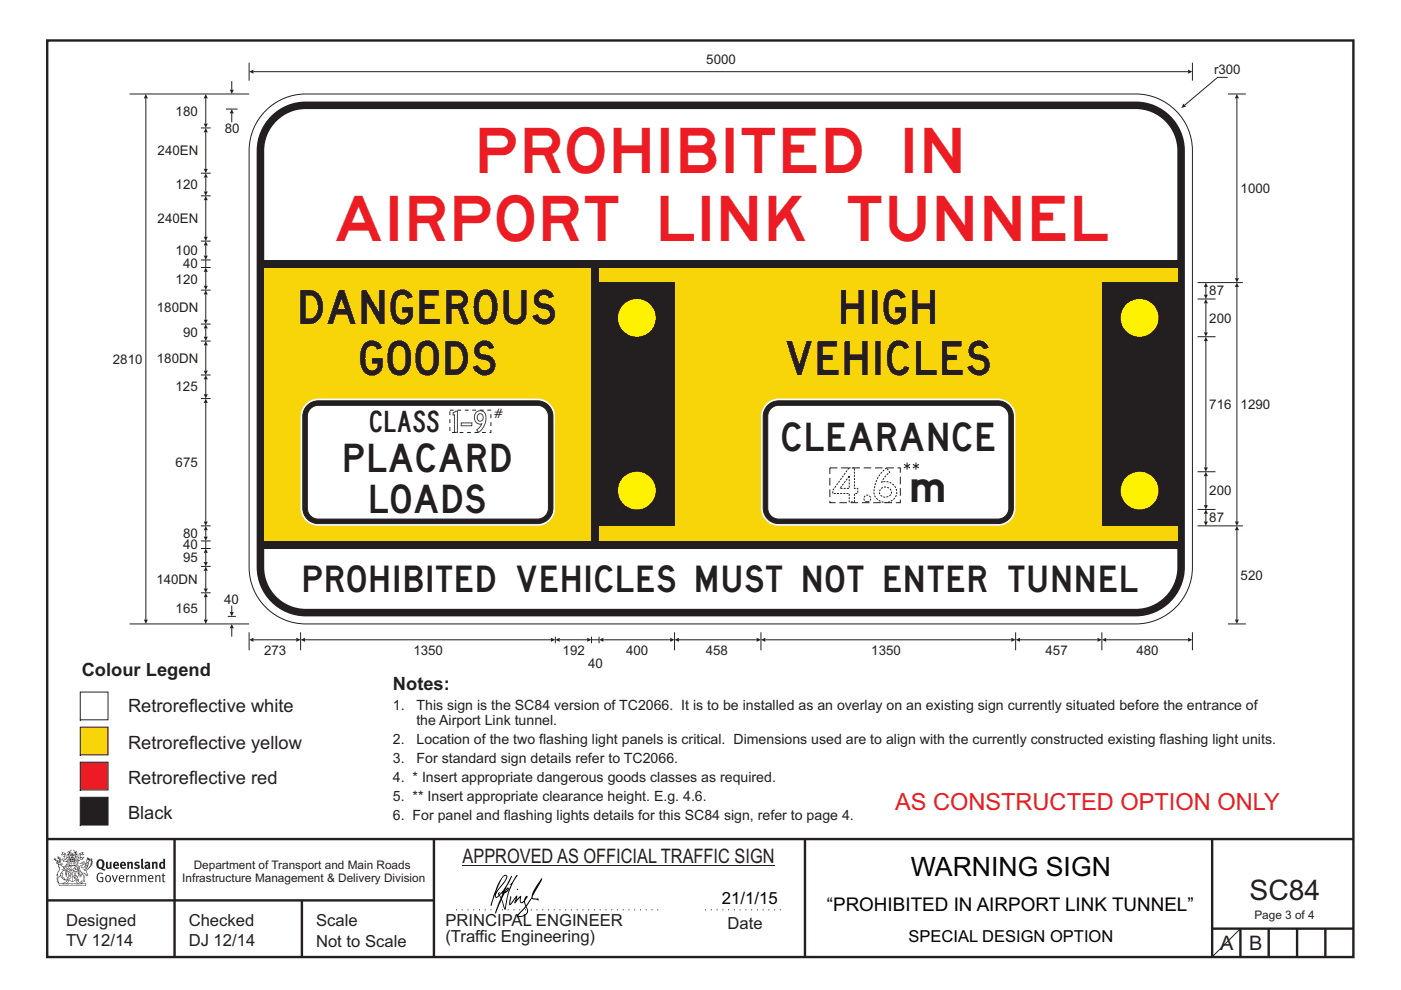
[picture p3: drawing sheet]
<svg xmlns="http://www.w3.org/2000/svg" width="297mm" height="210mm" viewBox="0 0 297 210" stroke-linecap="round" stroke-linejoin="round" font-family="sans-serif">
<g fill="none" stroke="#231f20" stroke-width=".51">
<path d="M10 8.6h276.9v194.4h-276.9zM10 178h277M37 178v25M92 178v25M170.7 177.9v25M257 178v25M10 191h82M64 191v12M257 197h30M263 197v6M269 197v6M275 197v6"/>
<path d="M281 197v6"/>
</g>
<path d="M96.7 193h43.3M149.5 193h16.8" fill="none" stroke="#231f20" stroke-width=".21" stroke-dasharray=".2 1" stroke-linecap="butt"/>
<path d="M98.1 183.5h66.1" fill="none" stroke="#231f20" stroke-width=".21"/>
<g fill="#231f20">
<path d="M21.1 182.6a.94 .94 0 0 0 .2 1.4 .84 .84 0 0 0 0-1.5zM20.7 182.5a.92 .92 0 0 1 1.2-.1 .92 .92 0 0 1 .2 1.2l-.3 .6 .6 .2-.1 .2-.6-.1a1.41 1.41 0 0 1-1.3-1.2z" fill-rule="evenodd"/>
<path d="M22.5 182.8l.4-.1v1.2l.1 .1 .3-.1v-1.1h.3l.1 1.4a1.26 1.26 0 0 1-1.2-.1z" fill-rule="evenodd"/>
<path d="M24.5 183.1l-.1 .3h.4l-.1-.3zM24.1 183a.66 .66 0 0 1 .9-.1 .66 .66 0 0 1 .2 .8h-.8v.2a.42 .42 0 0 0 .7 0l.1 .2a.79 .79 0 0 1-1.1 0 .79 .79 0 0 1 0-1.1z" fill-rule="evenodd"/>
<path d="M26 183.1l-.1 .3h.4l-.1-.3zM25.6 183a.66 .66 0 0 1 .9-.1 .66 .66 0 0 1 .2 .8h-.8v.2a.42 .42 0 0 0 .6 0l.2 .2a.79 .79 0 0 1-1.1 0 .79 .79 0 0 1 0-1.1z" fill-rule="evenodd"/>
<path d="M26.9 182.8l.4-.1v.2a.46 .46 0 0 1 .5-.1 .46 .46 0 0 1 .4 .4v1.1h-.4v-1l-.1-.2-.3 .1v1.1h-.4z" fill-rule="evenodd"/>
<path d="M28.6 183l.5-.3 .5 .2-.1 .2h-.5l-.1 .2a.56 .56 0 0 1 .7 .6 .56 .56 0 0 1-.8 .4l-.4-.1 .2-.3 .4 .1 .2-.1-.6-.4z" fill-rule="evenodd"/>
<path d="M29.9 182.2l.4-.1v1.8l.2 .4h-.3l-.2-.2z" fill-rule="evenodd"/>
<path d="M31.1 183.7v.3l.3-.1v-.3zM30.7 183a.67 .67 0 0 1 .6-.2 .67 .67 0 0 1 .5 .5l.1 .8-.2 .3-.2-.2a.5 .5 0 0 1-.7 0 .5 .5 0 0 1 0-.7l.6-.1v-.3l-.6 .1z" fill-rule="evenodd"/>
<path d="M32.2 182.8l.3-.1 .1 .2a.46 .46 0 0 1 .5-.1 .46 .46 0 0 1 .3 .4v1.1h-.4v-1l-.1-.2-.3 .1v1.1h-.4z" fill-rule="evenodd"/>
<path d="M34.3 183.1l-.1 .7 .2 .2 .2-.1v-.7zM34.6 182.1l.4 .1 .1 2.1-.4-.1a.71 .71 0 0 1-1-.6 .71 .71 0 0 1 .9-.7z" fill-rule="evenodd"/>
<path d="M20.8 185.3l.7-.2 .4 .2-.2 .1a.69 .69 0 0 0-.8 .1 .69 .69 0 0 0-.1 .9l.2 .4 .5 .1h.2v-.7h-.4l-.1-.2h.7v1a.96 .96 0 0 1-1.2-.1 .96 .96 0 0 1-.2-1.1z" fill-rule="evenodd"/>
<path d="M22.6 185.9a.57 .57 0 0 0-.1 .7 .57 .57 0 0 0 .6 .3 .7 .7 0 0 0-.2-1.1zM22.5 185.8a.69 .69 0 0 1 1.1 .6 .69 .69 0 0 1-1.1 .5 1.04 1.04 0 0 1 0-1.1z" fill-rule="evenodd"/>
<path d="M23.7 185.7l.2-.1 .4 1.3 .4-1.3h.3l-.6 1.5h-.2z" fill-rule="evenodd"/>
<path d="M25.6 185.8l-.2 .4h.7l-.2-.4zM25.4 185.8a.59 .59 0 0 1 .7-.1 .59 .59 0 0 1 .2 .7h-.9a.45 .45 0 0 0 .3 .5 .45 .45 0 0 0 .5-.1l.1 .1a.74 .74 0 0 1-1-.1 .74 .74 0 0 1 .1-1z" fill-rule="evenodd"/>
<path d="M26.7 185.7l.2-.1 .1 .2 .5-.2-.1 .3-.4 .2v1h-.2z" fill-rule="evenodd"/>
<path d="M27.6 185.7l.2-.1 .1 .2a.45 .45 0 0 1 .5-.2 .45 .45 0 0 1 .3 .4v1.1h-.2v-1.1l-.2-.2-.4 .2v1.1h-.2z" fill-rule="evenodd"/>
<path d="M29.1 185.7l.3-.1v.2l.4-.2 .4 .3 .3-.3a.37 .37 0 0 1 .5 .4v1.1h-.2v-1.1l-.2-.2-.4 .2v1.1h-.2v-1.1l-.2-.2-.4 .2v1.1h-.2z" fill-rule="evenodd"/>
<path d="M31.8 185.8l-.2 .4h.7l-.2-.4zM31.5 185.8a.59 .59 0 0 1 .8-.1 .59 .59 0 0 1 .2 .7h-.9a.45 .45 0 0 0 .3 .5 .45 .45 0 0 0 .5-.1l.1 .1a.74 .74 0 0 1-1-.1 .74 .74 0 0 1 0-1z" fill-rule="evenodd"/>
<path d="M32.9 185.7l.2-.1 .1 .2a.45 .45 0 0 1 .4-.2 .45 .45 0 0 1 .4 .4v1.1h-.2v-1.1l-.2-.2-.4 .2v1.1h-.3z" fill-rule="evenodd"/>
<path d="M34.5 185.3l.2-.1v.4h.4l-.1 .2h-.3v1v.1h.3l-.1 .2-.4-.1v-1.2h-.2v-.2h.2z" fill-rule="evenodd"/>
<path d="M13.2 180.9l.5 .1-.6 .3 .3-.3zM13.7 181.2l.3 .1 .1 1 .3-.5 .1 .5h-.2l-.1 .3-.7 .1v-.3l-.4-.1 .3-.1 .6 .2-.4-.7h.2zM13.2 180.7v.4l-.3 .2 .3 .1 .4-.2 .1 .4-.3 .2h.2l.2 .5-.4-.2-.4 .1 .5 .6 .2-.1 .8 .1-.6 .6 .2 .1 .6-.2-.1-.3 .3-.2h-.2l-.1 .4-.5 .2 .5-.7h-.5l.6-.2-.4 .1 .3-.3-.1-.6-.1-.1-.3 .5v-.2a.8 .8 0 0 0-.9-1.1z" fill-rule="evenodd"/>
<path d="M17 181.1l.5-.2-.3 .2 .4 .2zM16.8 181.2h.1l.1 .9 .3-.2 .4-.1-.3 .3v.2h-.4l-.3 .3-.1-.3-.3-.1 .1-.1-.1-.4 .4 .6 .1-.1zM16.3 181.5l-.1 .9 .4 .1h-.6l.6 .1-.2 .1h-.3l.4 .4h-.2v.3l-.5-.8 .5 1 .4-.6-.4-.2 .9-.5 .2 .1 .4-.5 .1-.2-.8 .2-.1-.7 .4 .2 .5-.2-.4-.2 .2-.2a.88 .88 0 0 0-1 1.2z" fill-rule="evenodd"/>
<path d="M15.5 182.9l.3 .2h-.2v.3v-.3h-.2l.2-.1z" fill-rule="evenodd"/>
<path d="M15.1 182.9l.2 .2h-.2v.3v-.3h-.2h.2z" fill-rule="evenodd"/>
<path d="M14.9 182.8h.9l.1 .7-.3 .1-.8-.1zM14.8 182.4l-.2 1.2h1.4l-.2-1.2-.1 .2h-.8z" fill-rule="evenodd"/>
<path d="M14.9 184.5v.2l.3-.1-.1-.2zM14.4 183.8l.2 .2-.3 .2v.5l.2 .1 .3-.1-.4-.4 .3 .1h.4l-.2-.4 .2-.2zM14.3 183.7h.9a.5 .5 0 0 0 .1 .8l-.3 .3a.47 .47 0 0 1-.7-.1 .47 .47 0 0 1 0-.6l.1-.1z" fill-rule="evenodd"/>
<path d="M15.6 184.2l.1-.1a.33 .33 0 0 1 .5-.2 .33 .33 0 0 1 .1 .5l-.3-.1 .2-.2h-.4l-.1 .1h.2l.1 .3h.3v.2h-.6l.1-.1-.3-.1zM15.5 184.2l-.1 .4h.2l-.1 .2h.9v-.2a.44 .44 0 0 0 0-.7 .44 .44 0 0 0-.7 .1z" fill-rule="evenodd"/>
<path d="M15.7 185.7l.4 .1zM15.9 185.2l.1 .4h-.2zM15.9 185.1l-.3 .7-.3 .2a.98 .98 0 0 1 1.1 .1z" fill-rule="evenodd"/>
<path d="M15.6 186l.3 .2v-.2h.2l-.2 .5v-.2l-.3 .1 .2-.2z" fill-rule="evenodd"/>
<path d="M15 185.3l.1 .1-.2 .3zM14.6 185.9h.4a.22 .22 0 0 1-.2 .3 .22 .22 0 0 1-.2-.3zM14.5 185.3l.2 .4zM14.6 185.8l.4 .1zM14.7 185.2l.2 .1-.1 .4zM14.4 185.2l.1 .5a.36 .36 0 0 0 0 .5 .36 .36 0 0 0 .5 0 .36 .36 0 0 0 .1-.5 .41 .41 0 0 0-.1-.5 .41 .41 0 0 0-.6 0z" fill-rule="evenodd"/>
<path d="M14.6 184.1l.2 .2z" fill-rule="evenodd"/>
<path d="M18.3 183.4l.1-.1v.4l-.5 .4z" fill-rule="evenodd"/>
<path d="M17.5 182.9l.2-.1 .3 .2-.7 .8-.1 .3 .3 .1a1.07 1.07 0 0 0 .7-.9l.4-.3v.2a1.36 1.36 0 0 1-1 1.3 1.32 1.32 0 0 0 1.2-1.6l.5-.7-.2 .5 .4-.2-.4 .4 .4-.2-.4 .4h.4l-.5 .2h.4l-.4 .2h.4l-.4 .1 .1 .1h-.2l.1 .2-.2 .1a.82 .82 0 0 1-1 .6l.3 .1 .5 .9-.3 .1-.2-.4-.4-.2 .1 1.8 .2 .1-.6 .2-.2-.2 .5-.1v-.2a2.24 2.24 0 0 0-.7-2.1v-.3a.69 .69 0 0 1 .6-.9l.1-.2zM16.6 184.5l.5 1.3 .1-.8 .2 .3-.3 .7-.4-.8h-.1l.1-.2zM18.5 182.2l.1 .3 .2-.2v.3l.2-.3v.2l-.8 .6zM16.8 183.2l.7-.1 .1 .2a.87 .87 0 0 0-.8 .6 .87 .87 0 0 0 .2 .9l.2 .4-.1 .5-.3-1.1-.2-.1-.1 .1 .1 .2-.2 .4 .3 .1 .2 .7h.3l.3-.6a1.62 1.62 0 0 1 .1 1.4h-.3l-.2 .3h.2l.1 .2 .2-.2h.5l-.2-.3-.1-1.5 .2 .1a.4 .4 0 0 0 .2 .3 .4 .4 0 0 0 .5 0l-.5-1 .8-.6 .1-.3h.3l-.1-.1 .3-.3h-.2l.2-.3-.1 .1 .1-.3-.1 .1 .1-.4h-.1l.1-.3v-.1l-.2 .2-.1-.4-.2 .4-.1-.4-.1 .2-.2-.3v.3l-.2-.4-.4 1.6a.58 .58 0 0 1-.8 .6l.7-.8v-.4h-.4z" fill-rule="evenodd"/>
<path d="M18.2 185.4l.3 .1z" fill-rule="evenodd"/>
<path d="M12.5 187.4h5.7l-.1 .4h-5.5zM13.5 187.4l.5-.3 .4-.4v.1l.1 .1-.3 .4zM14 186.6l.3-.1-.2 .3zM16.3 186.7l.4 .4 .5 .3h-.6l-.3-.3-.1-.2zM16.4 186.5l.2 .1-.1 .2zM12.4 187.4l.1 .5h5.7l.1-.5-.8-.1-.6-.2-.3-.2 .1-.5a.47 .47 0 0 0-.6 .4 .47 .47 0 0 0 .4 .6h-2.3a.47 .47 0 0 0 .4-.6 .47 .47 0 0 0-.6-.4l.1 .5-.3 .2-.6 .2z" fill-rule="evenodd"/>
<path d="M13.3 187.6v.1zM13.3 187.5l-.1 .3h.2z" fill-rule="evenodd"/>
<path d="M13.5 187.5l.1 .2 .1-.2v.2z" fill-rule="evenodd"/>
<path d="M13.9 187.5l.1 .2zM13.8 187.5v.3l.2-.1v-.1z" fill-rule="evenodd"/>
<path d="M14.2 187.6l.1 .1zM14.2 187.5l-.1 .3h.3z" fill-rule="evenodd"/>
<path d="M14.4 187.5h.2l.1 .3h-.3z" fill-rule="evenodd"/>
<path d="M15.1 187.6v.1zM15.1 187.5l-.1 .3h.2z" fill-rule="evenodd"/>
<path d="M15.3 187.5h.2l-.1 .3z" fill-rule="evenodd"/>
<path d="M15.8 187.5h.2l-.1 .3z" fill-rule="evenodd"/>
<path d="M16.1 187.5l.1 .3z" fill-rule="evenodd"/>
<path d="M16.3 187.5l.1 .2zM16.3 187.5v.3l.2-.1v-.1z" fill-rule="evenodd"/>
<path d="M16.6 187.5h.2v.3h-.2z" fill-rule="evenodd"/>
<path d="M16.9 187.5l.1 .3h-.1z" fill-rule="evenodd"/>
<path d="M17.1 187.5l.1 .3z" fill-rule="evenodd"/>
<path d="M17.3 187.5l.1 .3z" fill-rule="evenodd"/>
<path d="M14.9 182.1a.71 .71 0 0 1 .9 .1zM15.6 182.2l.2 .2zM15 182.2l.3 .1zM14.8 182.3l.1 .1zM15.2 181.9h.3zM15.2 181.3h.1v.2zM15.2 181h.2v.2zM15.3 181.6l.1 .2h-.2zM15.4 181.3l.1 .2zM15 181.3l.1 .1-.1 .1zM15.6 181.3h.1v.2zM14.4 180.6l-.3 .3 .5-.2v.4h-.3l-.1 .6 .2-.5 .3 .9v.4h1.2v-.4l.4-.9 .2 .3-.2-.5-.2 .1v-.4l.4 .2-.3-.4-.2 .3-.5-.6v.1a.41 .41 0 0 1 .3 .3 .41 .41 0 0 1-.1 .5l.1-.2a1 1 0 0 1 0 1.1l-.2-.1-.1-.3h.4l-.2-.2 .2-.3-.3 .1v-.4l-.3 .2-.2-.2 .1 .4-.4-.1 .1 .3-.1 .2h.4l-.1 .3-.3 .1a.93 .93 0 0 1 .1-1.1l.1 .3v-.4h-.2l.4-.6-.5 .5-.1-.2z" fill-rule="evenodd"/>
<path d="M12.4 183.4l.4 .1 .6 .5v.2a.83 .83 0 0 1 .6 1.2v-.2a.75 .75 0 0 0-1-.8l.4 .2-.6 .7-.1 .5a.95 .95 0 0 0-.3 1.3l-.1-.1a.77 .77 0 0 1 .1-1.1l-.1-.5-.1 .1 .2-.5a1.31 1.31 0 0 0 0-1.6zM13 185.2l.3 .1-.1 .8 .5 .4-.2-.1a.68 .68 0 0 1-.6-.8zM12.1 183a.68 .68 0 0 1 1 .3l-.5 .1-.1-.3zM11.4 182.1a1.19 1.19 0 0 0 1 .8h-.5l.4 .4 .1 .6a.9 .9 0 0 1-.2 1.2l-.3 .5h.3v.2a1.04 1.04 0 0 0-.1 1.2l.2 .3 .3-.1-.1-.1a.8 .8 0 0 1 .2-1.2l.1-.2a.89 .89 0 0 0 1.1 .9l-.6-.6 .1-.8-.3-.1 .4-.5 .4 .3 .1 .8a1.01 1.01 0 0 0-.3-1.4l.3-.6-.4 .4a.41 .41 0 0 1 .4-.5h-.1l-.5 .2-.5-.4h.3a.5 .5 0 0 0-.5-.5l.3-.4-.3 .2 .3-.4-.1-.3-.1 .4-.1-.6-.1 .3-.1-.5-.1 .3-.3-.2 .3 .3-.3-.1a.62 .62 0 0 1 .5 .9l-.1-.4v.4l-.3-.1v-.4l-.1 .3-.1-.3-.1 .2-.1-.5-.1 .3-.1-.4v.4z" fill-rule="evenodd"/>
<path d="M12.6 183.1l.1-.1 .2 .2z" fill-rule="evenodd"/>
<path d="M14 183.6h2.7v1l-.1-.9h-2.5v1.2h2.5v-.3v.6v-.2h-1.2v1.9a2.13 2.13 0 0 0 1.3-1.7 1.69 1.69 0 0 1-1.6 1.8l-.6-.4-.4-.6-.1-1.2v.6l.4 .8 .9 .7v-1.9h-1.2z" fill-rule="evenodd"/>
<circle cx="17.7" cy="182.9" r=".08"/>
</g>
<g fill="#000">
<path d="M107.5 188.6l.2-.1-.5 .6zM106.3 189.5l.3 .1-.3 .7-.3-.4zM106.8 185.9l.5-.1a9.3 9.3 0 0 1-2 3.2l-.1 .2 1-2.5zM106.5 185.9a14.7 14.7 0 0 0-2.2 5l-.3 1.1 .1 .2 .8-2.4a.42 .42 0 0 0 .2 .6 .42 .42 0 0 0 .6-.2l.2-.2 .2 .5-1.1 3.2h.2l1.1-2.8 .6 1.9 .2 .2 .2-.5a13.5 13.5 0 0 1 2-6.2l.4-.6-.1-.1-1.6 2.1 .4-.1a14.9 14.9 0 0 0-1.3 5.1l-.4-1.2a1.39 1.39 0 0 1 .2-1.8l.1-.2a.92 .92 0 0 0 .8-1.2 .75 .75 0 0 0-.7 .7l-.2 .2 1.6-3.4-.1-.1-.4 .7a10.5 10.5 0 0 1-2.2 3.3l.2-.4a.32 .32 0 0 0-.4 .1 .32 .32 0 0 0 .1 .5l-.5 .3a3.2 3.2 0 0 1 1.1-2.2l.5-.6a2.49 2.49 0 0 0 .7-1.7l-.3-.2z" fill-rule="evenodd"/>
<path d="M109.6 188.5l.3 .3h-.3z" fill-rule="evenodd"/>
<path d="M111.5 192.4a1.15 1.15 0 0 1 .1 1.3 1.15 1.15 0 0 1-1.2 .6h-.5zM108.1 190.1l-.2 1.6 .3 .3 1.2-1.5-.3 1.1 1.1-1.2a.94 .94 0 0 0 .4 1.2l.5-.3 .3 .9-1.2 1.3a.98 .98 0 0 0-.5 1 1.9 1.9 0 0 0 2.3-1.3l-.1-.3a1.02 1.02 0 0 1 .3-1.4l.5-.9 1.5 .3-.2-.5v.3l-1.1-.2v-.3l2-3.5 .1-.3-.1-.1-1.8 2.7a6.6 6.6 0 0 1-1.5 3l-.2-.2a1.01 1.01 0 0 1 .4-1.4l.1-.3-.3-.1-.3 .4-.2 .6-.5 .4-.2-.4 .1-.9-.2-.1-.8 .9 .2-.9-.1-.1-1.4 1.8 .2-1.4v-.2z" fill-rule="evenodd"/>
</g>
<path d="M17 146.8v5.9h5.9v-5.9z" fill-rule="evenodd" fill="#fff" stroke="#231f20" stroke-width=".21"/>
<path d="M17 154.2v5.9h5.9v-5.9z" fill-rule="evenodd" fill="#f8d508" stroke="#231f20" stroke-width=".21"/>
<path d="M17 169.1v5.9h5.9v-5.9z" fill-rule="evenodd" fill="#231f20" stroke="#231f20" stroke-width=".21"/>
<path d="M17 161.7v5.9h5.9v-5.9z" fill-rule="evenodd" fill="#ed1c24" stroke="#231f20" stroke-width=".21"/>
<path d="M56.3 23.5a12 12 0 0 1 8.5-3.6h176a12 12 0 0 1 12 12v88.4a12 12 0 0 1-12 12h-176a12 12 0 0 1-12-12v-88.4a12 12 0 0 1 3.5-8.4z" fill-rule="evenodd" fill="#fff" stroke="#231f20" stroke-width=".21"/>
<path d="M57.9 24.2a10.4 10.4 0 0 1 6.9-2.7h176a10.4 10.4 0 0 1 10.4 10.4v88.4a10.4 10.4 0 0 1-10.4 10.4h-176a10.4 10.4 0 0 1-10.4-10.4v-88.4a10.4 10.4 0 0 1 3.5-7.7z" fill-rule="evenodd" fill="#231f20"/>
<path d="M58.6 25.7a8.8 8.8 0 0 1 6.2-2.6h176a8.8 8.8 0 0 1 8.8 8.8v88.4a8.8 8.8 0 0 1-8.8 8.8h-176a8.8 8.8 0 0 1-8.8-8.8v-88.4a8.8 8.8 0 0 1 2.6-6.2z" fill-rule="evenodd" fill="#fff"/>
<path d="M56 56.7h193.6v58h-193.6z" fill="#f8d508"/>
<path d="M64.8 85.6a3.7 3.7 0 0 1 2.7-1.1h46.5a3.8 3.8 0 0 1 3.7 3.8v19.5a3.8 3.8 0 0 1-3.7 3.7h-46.5a3.8 3.8 0 0 1-3.8-3.7v-19.5a3.7 3.7 0 0 1 1.1-2.7z" fill-rule="evenodd" fill="#fff"/>
<path d="M65.2 86a3.3 3.3 0 0 1 2.3-1h46.5a3.3 3.3 0 0 1 3.2 3.3v19.5a3.3 3.3 0 0 1-3.2 3.3h-46.5a3.3 3.3 0 0 1-3.3-3.3v-19.5a3.3 3.3 0 0 1 1-2.3z" fill-rule="evenodd" fill="#231f20" stroke="#231f20" stroke-width=".21"/>
<path d="M65.7 86.8a2.31 2.31 0 0 1 1.8-.8h46.5a2.32 2.32 0 0 1 2.3 2.3v19.5a2.32 2.32 0 0 1-2.3 2.3h-46.5a2.32 2.32 0 0 1-2.3-2.3v-19.5v-.5z" fill-rule="evenodd" fill="#fff" stroke="#231f20" stroke-width=".21"/>
<path d="M95.4 87h8.7v4.7h-8.7z" fill="none" stroke="#231f20" stroke-width=".21" stroke-dasharray=".8 .8" stroke-linecap="butt"/>
<g fill="#231f20">
<path d="M56 55.1h193.6v1.6h-193.6z"/>
<path d="M125.4 56.7h1.6v58h-1.6z"/>
<path d="M56 114.7h193.6v1.6h-193.6z"/>
</g>
<path d="M52.8 13.3v3.8M53.7 15.2h198.2" fill="none" stroke="#231f20" stroke-width=".21"/>
<g fill="#231f20">
<path d="M52.8 15.2l.9-.4v.8z"/>
<path d="M251.9 14.8l.9 .4-.9 .4z"/>
</g>
<path d="M27.5 132.3h25.3" fill="none" stroke="#231f20" stroke-width=".21"/>
<path d="M127 59.9h16v51.6h-16z" fill="#231f20"/>
<g fill="#fff200">
<circle cx="135" cy="67.4" r="4"/>
<circle cx="135" cy="104.1" r="4"/>
</g>
<path d="M27.5 19.9h25.3M30.9 20.8v110.6" fill="none" stroke="#231f20" stroke-width=".21"/>
<g fill="#231f20">
<path d="M30.5 131.4h.9l-.5 .9z"/>
<path d="M30.9 19.9l.5 1h-.9z"/>
</g>
<path d="M43.6 126.6v4.8" fill="none" stroke="#231f20" stroke-width=".21"/>
<g fill="#231f20">
<path d="M43.2 131.4h.9l-.5 .9z"/>
<path d="M43.6 125.7l.5 1h-.9z"/>
</g>
<path d="M48.3 130.7h1.7M49.1 133.2v1.8" fill="none" stroke="#231f20" stroke-width=".21"/>
<path d="M49.1 132.3l.5 1h-.9z" fill="#231f20"/>
<path d="M49.1 128.5v1.3" fill="none" stroke="#231f20" stroke-width=".21"/>
<path d="M48.7 129.8h.9l-.5 .9z" fill="#231f20"/>
<path d="M49.1 24v1.9" fill="none" stroke="#231f20" stroke-width=".21"/>
<path d="M49.1 23.1l.5 1h-.9z" fill="#231f20"/>
<path d="M49.1 17.2v1.8M47.9 23.1h2.5" fill="none" stroke="#231f20" stroke-width=".21"/>
<path d="M48.7 19h.9l-.5 .9z" fill="#231f20"/>
<path d="M162.4 85.6a3.7 3.7 0 0 1 2.7-1.1h46.5a3.8 3.8 0 0 1 3.7 3.8v19.5a3.8 3.8 0 0 1-3.7 3.7h-46.5a3.8 3.8 0 0 1-3.8-3.7v-19.5a3.7 3.7 0 0 1 1.1-2.7z" fill-rule="evenodd" fill="#fff"/>
<path d="M162.8 86a3.3 3.3 0 0 1 2.3-1h46.5a3.3 3.3 0 0 1 3.3 3.3v19.5a3.3 3.3 0 0 1-3.3 3.3h-46.5a3.3 3.3 0 0 1-3.3-3.3v-19.5a3.3 3.3 0 0 1 1-2.3z" fill-rule="evenodd" fill="#231f20" stroke="#231f20" stroke-width=".21"/>
<path d="M163.6 86.5l1-.5h.5h46.5a2.32 2.32 0 0 1 2.3 2.3v19.5a2.32 2.32 0 0 1-2.3 2.3h-46.5a2.32 2.32 0 0 1-2.3-2.3v-19.5a2.31 2.31 0 0 1 .8-1.8z" fill-rule="evenodd" fill="#fff" stroke="#231f20" stroke-width=".21"/>
<path d="M175.9 99.2h15v7.4h-15z" fill="none" stroke="#231f20" stroke-width=".21" stroke-dasharray="1.6 .8" stroke-linecap="butt"/>
<g fill="#231f20">
<path d="M191.7 98.4l.5 .3v-.6h.2v.6l.5-.3 .1 .2-.5 .3 .5 .2-.1 .2-.5-.2v.5h-.2v-.5l-.5 .2-.1-.1 .5-.3-.5-.3z"/>
<path d="M193.6 98.4l.5 .3v-.6h.2v.6l.5-.3 .1 .2-.5 .3 .5 .2-.1 .2-.5-.2v.5h-.2v-.5l-.5 .2-.1-.1 .5-.3-.5-.3z"/>
</g>
<path d="M42.6 125.7h2.1M42.6 120.1h2.1M43.6 121v3.8" fill="none" stroke="#231f20" stroke-width=".21"/>
<g fill="#231f20">
<path d="M43.6 120.1l.5 1h-.9z"/>
<path d="M43.2 124.8h.9l-.5 .9z"/>
</g>
<path d="M42.6 116.3h2.1M43.6 117.2v2" fill="none" stroke="#231f20" stroke-width=".21"/>
<g fill="#231f20">
<path d="M43.2 119.2h.9l-.5 .9z"/>
<path d="M43.6 116.3l.5 1h-.9z"/>
</g>
<path d="M42.6 114.7h2.1M43.6 112.4v1.4M43.6 114.7v1.6" fill="none" stroke="#231f20" stroke-width=".21"/>
<g fill="#231f20">
<path d="M43.6 111.5l.5 1h-.9z"/>
<path d="M43.2 113.8h.9l-.5 .9z"/>
</g>
<path d="M42.6 84.5h2.1M43.6 85.4v25.2M42.6 111.5h2.1" fill="none" stroke="#231f20" stroke-width=".21"/>
<g fill="#231f20">
<path d="M43.2 110.6h.9l-.5 .9z"/>
<path d="M43.6 84.5l.5 1h-.9z"/>
</g>
<path d="M42.6 79.5h2.1M43.6 80.4v3.2" fill="none" stroke="#231f20" stroke-width=".21"/>
<g fill="#231f20">
<path d="M43.6 79.5l.5 1h-.9z"/>
<path d="M43.2 83.6h.9l-.5 .9z"/>
</g>
<path d="M43.6 73.2v5.4" fill="none" stroke="#231f20" stroke-width=".21"/>
<g fill="#231f20">
<path d="M43.6 72.3l.5 1h-.9z"/>
<path d="M43.2 78.6h.9l-.5 .9z"/>
</g>
<path d="M43.6 62.4v5.4" fill="none" stroke="#231f20" stroke-width=".21"/>
<g fill="#231f20">
<path d="M43.6 61.5l.5 1h-.9z"/>
<path d="M43.2 67.8h.9l-.5 .9z"/>
</g>
<path d="M42.6 72.3h2.1M42.6 61.5h2.1M43.6 69.6v1.8" fill="none" stroke="#231f20" stroke-width=".21"/>
<g fill="#231f20">
<path d="M43.2 71.4h.9l-.5 .9z"/>
<path d="M43.6 68.7l.5 1h-.9z"/>
</g>
<path d="M42.6 56.7h2.1M42.6 55.1h2.1M42.6 51.1h2.1M43.6 57.6v3M42.6 68.7h2.1" fill="none" stroke="#231f20" stroke-width=".21"/>
<g fill="#231f20">
<path d="M43.2 60.6h.9l-.5 .9z"/>
<path d="M43.6 56.7l.5 1h-.9z"/>
</g>
<path d="M43.6 52v2.2M43.6 55.1v1.6" fill="none" stroke="#231f20" stroke-width=".21"/>
<g fill="#231f20">
<path d="M43.2 54.2h.9l-.5 .9z"/>
<path d="M43.6 51.1l.5 1h-.9z"/>
</g>
<path d="M43.6 42.4v7.8" fill="none" stroke="#231f20" stroke-width=".21"/>
<g fill="#231f20">
<path d="M43.6 41.5l.5 1h-.9z"/>
<path d="M43.2 50.2h.9l-.5 .9z"/>
</g>
<path d="M43.6 37.6v3M42.6 41.5h2.1" fill="none" stroke="#231f20" stroke-width=".21"/>
<g fill="#231f20">
<path d="M43.2 40.6h.9l-.5 .9z"/>
<path d="M43.6 36.7l.5 1h-.9z"/>
</g>
<path d="M252.8 13.3v3.8M42.6 36.7h2.1M43.6 28v7.8" fill="none" stroke="#231f20" stroke-width=".21"/>
<g fill="#231f20">
<path d="M43.6 27.1l.5 1h-.9z"/>
<path d="M43.2 35.8h.9l-.5 .9z"/>
</g>
<path d="M42.6 27.1h2.1M43.6 20.8v5.4" fill="none" stroke="#231f20" stroke-width=".21"/>
<g fill="#231f20">
<path d="M43.2 26.2h.9l-.5 .9z"/>
<path d="M43.6 19.9l.5 1h-.9z"/>
</g>
<path d="M253.9 59.9h9.6M253.9 111.5h9.6M262.2 112.4v19" fill="none" stroke="#231f20" stroke-width=".21"/>
<g fill="#231f20">
<path d="M262.2 111.5l.5 1h-.9z"/>
<path d="M261.8 131.4h.9l-.5 .9z"/>
</g>
<path d="M262.2 60.8v49.8" fill="none" stroke="#231f20" stroke-width=".21"/>
<g fill="#231f20">
<path d="M261.8 110.6h.9l-.5 .9z"/>
<path d="M262.2 59.9l.5 1h-.9z"/>
</g>
<path d="M260.3 19.9h3.9M262.2 20.8v38.2" fill="none" stroke="#231f20" stroke-width=".21"/>
<g fill="#231f20">
<path d="M262.2 19.9l.5 1h-.9z"/>
<path d="M261.8 59h.9l-.5 .9z"/>
</g>
<path d="M52.8 134.1v3.8M53.7 135.7h9.1" fill="none" stroke="#231f20" stroke-width=".21"/>
<g fill="#231f20">
<path d="M52.8 135.7l.9-.4v.8z"/>
<path d="M62.8 135.3l.9 .4-.9 .4z"/>
</g>
<path d="M63.7 134.1v3.8M64.6 135.7h52.2M117.7 135v1.4" fill="none" stroke="#231f20" stroke-width=".21"/>
<g fill="#231f20">
<path d="M116.8 135.3l.9 .4-.9 .4z"/>
<path d="M63.7 135.7l1-.4v.8z"/>
</g>
<path d="M118.6 135.7h5.9M143 134.1v3.8M161.3 134.1v3.8M215.3 134.1v3.8M233.6 134.1v3.8M252.8 134.1v3.8" fill="none" stroke="#231f20" stroke-width=".21"/>
<g fill="#231f20">
<path d="M117.7 135.7l1-.4v.8z"/>
<path d="M124.5 135.3l.9 .4-.9 .4z"/>
</g>
<path d="M127.9 135.7h14.2" fill="none" stroke="#231f20" stroke-width=".21"/>
<g fill="#231f20">
<path d="M142.1 135.3l.9 .4-.9 .4z"/>
<path d="M127 135.7l.9-.4v.8z"/>
</g>
<path d="M143.9 135.7h16.5" fill="none" stroke="#231f20" stroke-width=".21"/>
<g fill="#231f20">
<path d="M143 135.7l.9-.4v.8z"/>
<path d="M160.4 135.3l.9 .4-.9 .4z"/>
</g>
<path d="M162.2 135.7h52.2" fill="none" stroke="#231f20" stroke-width=".21"/>
<g fill="#231f20">
<path d="M214.4 135.3l.9 .4-.9 .4z"/>
<path d="M161.3 135.7l1-.4v.8z"/>
</g>
<path d="M216.2 135.7h16.5" fill="none" stroke="#231f20" stroke-width=".21"/>
<g fill="#231f20">
<path d="M215.3 135.7l1-.4v.8z"/>
<path d="M232.7 135.3l.9 .4-.9 .4z"/>
</g>
<path d="M234.5 135.7h17.4" fill="none" stroke="#231f20" stroke-width=".21"/>
<g fill="#231f20">
<path d="M251.9 135.3l.9 .4-.9 .4z"/>
<path d="M233.6 135.7l.9-.4v.8z"/>
</g>
<path d="M260.3 16.4h-2.1l-7 5.9M260.3 132.3h3.9" fill="none" stroke="#231f20" stroke-width=".21"/>
<path d="M250.9 22l.6 .6-1 .3z" fill="#231f20"/>
<path d="M253.9 71.4h3.8M255.7 64.3v6.2M125.4 135v1.4M125.4 135.7h1.6M127 135v1.4" fill="none" stroke="#231f20" stroke-width=".21"/>
<g fill="#231f20">
<path d="M255.2 70.5h.9l-.4 .9z"/>
<path d="M255.7 63.4l.4 .9h-.9z"/>
</g>
<path d="M255.7 72.3v26.8" fill="none" stroke="#231f20" stroke-width=".21"/>
<g fill="#231f20">
<path d="M255.7 71.4l.4 .9h-.9z"/>
<path d="M255.2 99.1h.9l-.4 1z"/>
</g>
<path d="M233.6 59.9h16v51.6h-16z" fill="#231f20"/>
<g fill="#fff200">
<circle cx="241.6" cy="67.4" r="4"/>
<circle cx="241.6" cy="104.1" r="4"/>
</g>
<path d="M253.9 63.4h3.8M255.7 60.8v1.7" fill="none" stroke="#231f20" stroke-width=".21"/>
<g fill="#231f20">
<path d="M255.7 59.9l.4 1h-.9z"/>
<path d="M255.2 62.5h.9l-.4 .9z"/>
</g>
<path d="M253.9 100.1h3.8M253.9 108.1h3.8M255.7 109v1.6" fill="none" stroke="#231f20" stroke-width=".21"/>
<g fill="#231f20">
<path d="M255.2 110.6h.9l-.4 .9z"/>
<path d="M255.7 108.1l.4 .9h-.9z"/>
</g>
<path d="M255.7 101v6.1" fill="none" stroke="#231f20" stroke-width=".21"/>
<g fill="#231f20">
<path d="M255.7 100.1l.4 .9h-.9z"/>
<path d="M255.2 107.1h.9l-.4 1z"/>
</g>
<path d="M263 197l-6 6" fill="none" stroke="#231f20" stroke-width=".21"/>
<g font-size="9.6" fill="#ed1c24">
<text x="101.7" y="36.7">PROHIBITED</text>
<text x="191.9" y="36.7">IN</text>
<text x="71.3" y="51.1">AIRPORT</text>
<text x="140.1" y="51.1">LINK</text>
<text x="179.8" y="51.1">TUNNEL</text>
</g>
<g font-size="7.2" fill="#231f20">
<text x="63.7" y="68.7">DANGEROUS</text>
<text x="178.4" y="68.7">HIGH</text>
<text x="76.4" y="79.5">GOODS</text>
<text x="166.8" y="79.5">VEHICLES</text>
<text x="176.6" y="106.5">4.6</text>
</g>
<g font-size="6" fill="#231f20">
<text x="165.8" y="95.6">CLEARANCE</text>
<text x="73.1" y="100.1">PLACARD</text>
<text x="78.6" y="108.8">LOADS</text>
<text x="264.9" y="190.9">SC84</text>
</g>
<text font-size="5.6" fill="#231f20" x="64.5" y="125.6">PROHIBITED VEHICLES MUST NOT ENTER TUNNEL</text>
<text font-size="5.6" fill="#010202" x="193.1" y="185.8">WARNING SIGN</text>
<text font-size="5" fill="#ed1c24" x="189.8" y="171.8">AS CONSTRUCTED OPTION ONLY</text>
<text font-size="4.8" fill="#231f20" x="193.3" y="106.4">m</text>
<g font-size="4.5" fill="#231f20">
<text x="78.5" y="91.7">CLASS</text>
<text x="96.1" y="91.7">1-9</text>
</g>
<g font-size="4.2" fill="#231f20">
<text x="98.1" y="183">APPROVED AS OFFICIAL TRAFFIC SIGN</text>
<text x="258.7" y="201.6">A</text>
<text x="264.9" y="201.6">B</text>
</g>
<text font-size="4" fill="#010202" x="175.3" y="193.2">“PROHIBITED IN AIRPORT LINK TUNNEL”</text>
<g font-size="3.9" fill="#231f20">
<text x="17.3" y="143.5">Colour Legend</text>
<text x="83.3" y="146.3">Notes:</text>
<text x="27.1" y="151">Retroreflective white</text>
<text x="27.1" y="158.8">Retroreflective yellow</text>
<text x="27.1" y="166.2">Retroreflective red</text>
<text x="27.1" y="173.7">Black</text>
</g>
<text font-size="3.6" fill="#010202" x="153.1" y="191.8">21/1/15</text>
<g font-size="3.5" fill="#231f20">
<text x="14" y="196.4">Designed</text>
<text x="40" y="196.4">Checked</text>
<text x="67" y="196.4">Scale</text>
<text x="94.4" y="196.3">PRINCIPAL ENGINEER</text>
<text x="154.3" y="197">Date</text>
<text x="14" y="200.8">TV 12/14</text>
<text x="40" y="200.8">DJ 12/14</text>
<text x="67" y="200.8">Not to Scale</text>
<text x="94.4" y="199.8">(Traffic Engineering)</text>
</g>
<text font-size="3.5" fill="#010202" x="192.6" y="199.9">SPECIAL DESIGN OPTION</text>
<g font-size="3" fill="#231f20">
<text x="83.3" y="150.5">1.</text>
<text x="88.3" y="153.9">the Airport Link tunnel.</text>
<text x="88.3" y="150.5">This sign is the SC84 version of TC2066. It is to be installed as an overlay on an existing sign currently situated before the entrance of</text>
<text x="83.3" y="157.9">2.</text>
<text x="83.3" y="161.9">3.</text>
<text x="88.3" y="157.9">Location of the two flashing light panels is critical. Dimensions used are to align with the currently constructed existing flashing light units.</text>
<text x="88.3" y="161.9">For standard sign details refer to TC2066.</text>
<text x="83.3" y="165.9">4. * Insert appropriate dangerous goods classes as required.</text>
<text x="83.3" y="169.9">5. ** Insert appropriate clearance height. E.g. 4.6.</text>
<text x="83.3" y="174">6. For panel and flashing lights details for this SC84 sign, refer to page 4.</text>
</g>
<g font-size="2.8" fill="#231f20">
<text x="149.7" y="13.6">5000</text>
<text x="257.4" y="15.8">r300</text>
<text x="37.2" y="24.5">180</text>
<text x="47.6" y="28.3">80</text>
<text x="33.4" y="32.9">240EN</text>
<text x="37.2" y="40.1">120</text>
<text x="263" y="41">1000</text>
<text x="33.4" y="47.3">240EN</text>
<text x="37.2" y="54.1">100</text>
<text x="38.8" y="56.9">40</text>
<text x="37.2" y="60.1">120</text>
<text x="256.4" y="62.7">87</text>
<text x="33.3" y="66.1">180DN</text>
<text x="38.8" y="71.5">90</text>
<text x="256.4" y="68.4">200</text>
<text x="23.9" y="77.1">2810</text>
<text x="33.3" y="76.9">180DN</text>
<text x="37.2" y="83">125</text>
<text x="104.6" y="88.7">#</text>
<text x="256.4" y="86.8">716</text>
<text x="263" y="86.8">1290</text>
<text x="37.2" y="99">675</text>
<text x="256.4" y="105.1">200</text>
<text x="256.4" y="110.8">87</text>
<text x="38.8" y="119.2">95</text>
<text x="38.8" y="116.5">40</text>
<text x="38.8" y="114.1">80</text>
<text x="33.2" y="123.9">140DN</text>
<text x="263" y="122.9">520</text>
<text x="37.2" y="130">165</text>
<text x="47.5" y="128.1">40</text>
<text x="56" y="138.9">273</text>
<text x="87.6" y="138.9">1350</text>
<text x="119.3" y="138.9">192</text>
<text x="124.7" y="141.7">40</text>
<text x="132.7" y="138.9">400</text>
<text x="149.6" y="138.9">458</text>
<text x="184.7" y="138.9">1350</text>
<text x="221.7" y="138.9">457</text>
<text x="240.9" y="138.9">480</text>
</g>
<g font-size="2.5" fill="#231f20">
<text x="41.1" y="184.3">Department of Transport and Main Roads</text>
<text x="38.6" y="187.1">Infrastructure Management &amp; Delivery Division</text>
<text x="266" y="194.9">Page 3 of 4</text>
</g>
</svg>
